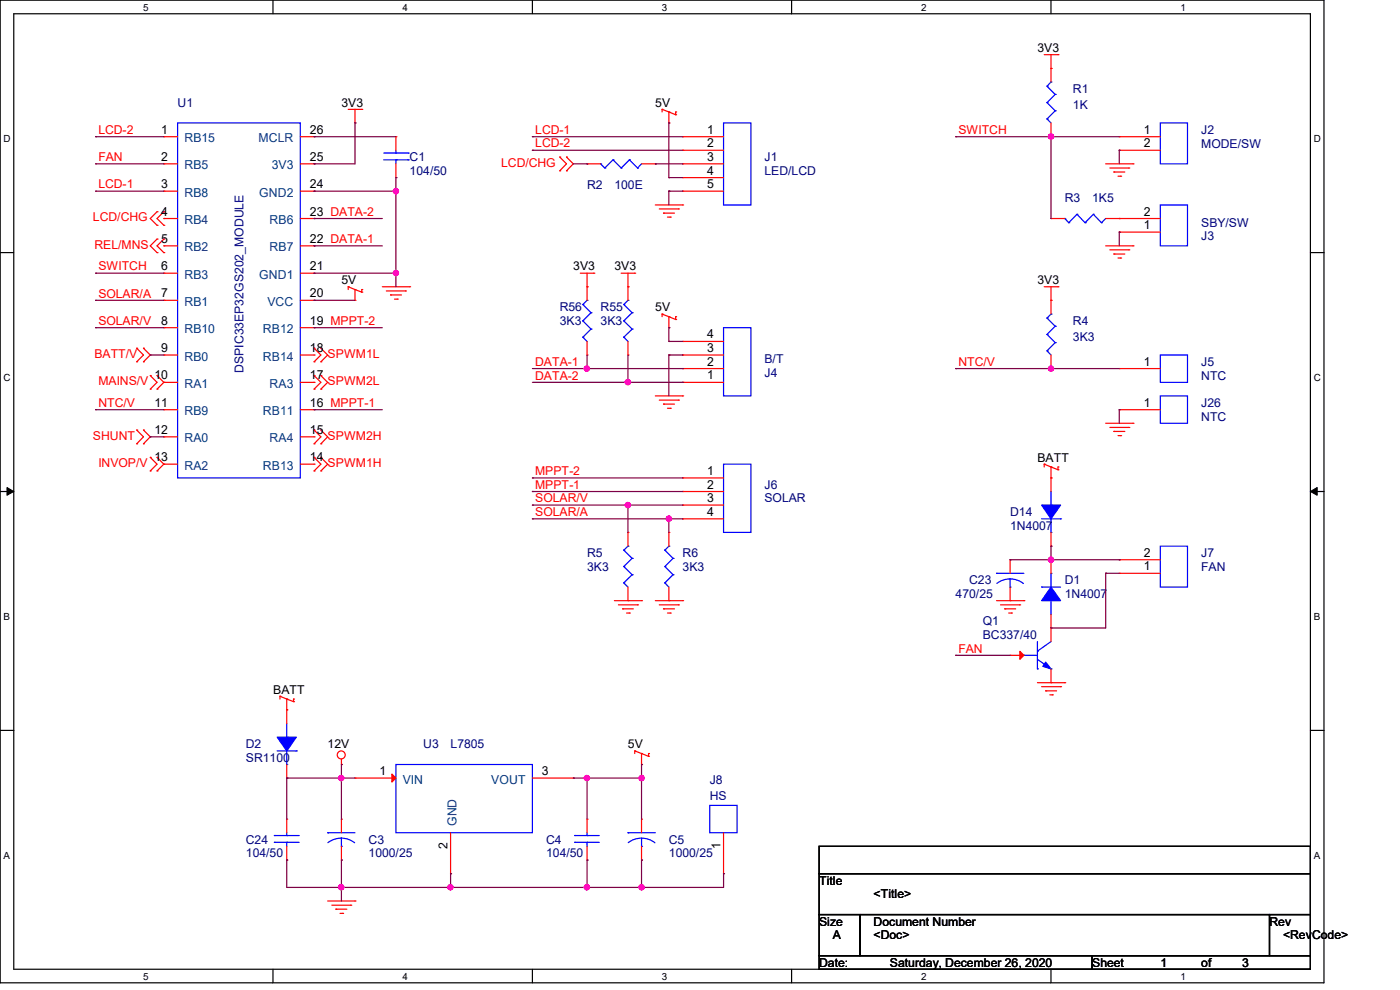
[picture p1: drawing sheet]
<svg xmlns="http://www.w3.org/2000/svg" width="297mm" height="210mm" viewBox="0 0 297 210" stroke-linecap="round" stroke-linejoin="round" font-family="sans-serif">
<path d="M0 0h280.9v208.5h-280.9zM2.9 2.9h275.1v202.7h-275.1z" fill="none" stroke="#000" stroke-width=".25"/>
<g fill="#fff">
<path d="M30.4 .3h1.1v2.4h-1.1z"/>
<path d="M30.4 205.9h1.1v2.3h-1.1z"/>
</g>
<path d="M57.9 0v2.9M57.9 205.6v2.9" fill="none" stroke="#000" stroke-width=".25"/>
<g fill="#fff">
<path d="M85.4 .3h1.1v2.4h-1.1z"/>
<path d="M85.4 205.9h1.1v2.3h-1.1z"/>
</g>
<path d="M112.9 0v2.9M112.9 205.6v2.9" fill="none" stroke="#000" stroke-width=".25"/>
<g fill="#fff">
<path d="M140.4 .3h1.2v2.4h-1.2z"/>
<path d="M140.4 205.9h1.2v2.3h-1.2z"/>
</g>
<path d="M167.9 0v2.9M167.9 205.6v2.9" fill="none" stroke="#000" stroke-width=".25"/>
<g fill="#fff">
<path d="M195.4 .3h1.2v2.4h-1.2z"/>
<path d="M195.4 205.9h1.2v2.3h-1.2z"/>
</g>
<path d="M223 0v2.9M223 205.6v2.9" fill="none" stroke="#000" stroke-width=".25"/>
<g fill="#fff">
<path d="M250.4 .3h1.2v2.4h-1.2z"/>
<path d="M250.4 205.9h1.2v2.3h-1.2z"/>
<path d="M.8 28.2h1.4v2.4h-1.4z"/>
<path d="M278.7 28.2h1.5v2.4h-1.5z"/>
<path d="M.8 78.9h1.4v2.3h-1.4z"/>
<path d="M278.7 78.9h1.5v2.3h-1.5z"/>
</g>
<path d="M0 53.6h2.9M278 53.6h2.9" fill="none" stroke="#000" stroke-width=".25"/>
<g fill="#fff">
<path d="M.8 129.6h1.3v2.3h-1.3z"/>
<path d="M278.7 129.6h1.4v2.3h-1.4z"/>
</g>
<path d="M0 104.3h2.9M278 104.3h2.9" fill="none" stroke="#000" stroke-width=".25"/>
<path d="M1.5 103.4l1.4 .9-1.4 .8zM278 104.3l1.4-.9v1.7z" fill="#000" stroke="#000" stroke-width=".21"/>
<g fill="#fff">
<path d="M.8 180.3h1.3v2.3h-1.3z"/>
<path d="M278.7 180.3h1.4v2.3h-1.4z"/>
</g>
<path d="M0 154.9h2.9M278 154.9h2.9M173.8 179.5h104.2v5.8h-104.2zM173.8 185.3h104.2v8.7h-104.2zM173.8 194h8.7v8.7h-8.7zM182.5 194h86.8v8.7h-86.8zM269.3 194h8.7v8.7h-8.7zM173.8 202.7h57.9v2.9h-57.9zM231.7 202.7h46.3v2.9h-46.3z" fill="none" stroke="#000" stroke-width=".25"/>
<g fill="none" stroke="#f00" stroke-width=".25">
<path d="M221.5 11.6h3M223 14.5h.1M223 11.6v5.8M224.5 11.6h.1M34.8 29h.1M34.8 34.8h.1M34.8 34.8h2.9M34.8 29h2.9M63.7 34.8h2.9M63.7 29h2.9M66.6 29h.1M66.6 34.8h.1"/>
<path d="M73.9 23.2h2.9M75.3 26.1h.1M75.3 23.2v2.9M76.8 23.2h.1M84 29h.1M84 37.7h.1M84 29v2.9M84 34.8v2.9M118.7 33.3h.1M118.7 36.2h.1M118.7 33.3l1.5 1.5-1.5 1.4M120.2 36.2h.1"/>
<path d="M120.2 33.3h.1M120.2 33.3l1.4 1.5-1.4 1.4M124.5 34.8h.1M124.5 34.8h2.9M136.1 34.8h2.9M139 34.8h.1M140.5 23.2h.1M140.5 23.2v.5M140.5 23.2l1.4 .5M141.9 23.7h.1M141.9 26.1h.1M141.9 23.7l1.4 .6"/>
<path d="M141.9 23.7v2.4M143.3 24.3h.1M143.3 23.7h.1M143.3 23.7v.6M144.8 29h.1M144.8 31.9h.1M144.8 34.8h.1M144.8 37.7h.1M144.8 34.8h8.7M144.8 29h8.7M144.8 31.9h8.7M144.8 37.7h8.7"/>
<path d="M223 29h.1M223 26.1v2.9M234.6 34.8h5.8M235.5 35.6h4M236.3 36.5h.1M236.3 36.5h2.3M237.2 37.4h.5M237.4 29h.1M237.4 31.9h.1M237.4 29h8.8M237.4 31.9h8.8M237.7 37.4h.1"/>
<path d="M239.5 35.6h.1M240.4 34.8h.1M33.3 50.7h.1M33.3 53.6h.1M33.3 44.9h.1M33.3 47.8h.1M33.3 50.7l-1.4 1.5 1.4 1.4M33.3 44.9l-1.4 1.5 1.4 1.4M34.8 50.7h.1M34.8 53.6h.1M34.8 44.9h.1M34.8 47.8h.1"/>
<path d="M34.8 40.6h.1M34.8 46.4h.1M34.8 52.2h.1M34.8 58h.1M34.8 52.2h2.9M34.8 58h2.9M34.8 50.7l-1.5 1.5 1.5 1.4M34.8 44.9l-1.5 1.5 1.5 1.4M34.8 40.6h2.9M34.8 46.4h2.9M63.7 52.2h2.9M63.7 58h2.9"/>
<path d="M63.7 40.6h2.9M63.7 46.4h2.9M66.6 40.6h.1M66.6 46.4h.1M66.6 52.2h.1M66.6 58h.1M123.1 58h2.9M124.5 58v5.7M126 58h.1M131.8 58h2.9M133.2 58v5.7M134.7 58h.1"/>
<path d="M139 43.5h5.8M139.9 44.3h4M140.8 45.2h.1M140.8 45.2h2.3M141.6 46.1h.6M142.2 46.1h.1M143.9 44.3h.1M144.8 43.5h.1M144.8 40.6h.1M144.8 40.6h8.7M223 46.4h.1M223 46.4h2.9"/>
<path d="M234.6 52.2h5.8M234.6 46.4h11.6M235.5 53h4M236.3 53.9h.1M236.3 53.9h2.3M237.2 54.7h.5M237.4 46.4h.1M237.4 49.2h.1M237.4 49.2h8.8M237.7 54.7h.1M239.5 53h.1M240.4 52.2h.1"/>
<path d="M29 73.9h.1M29 76.8h.1M29 73.9l1.4 1.4-1.4 1.5M30.4 76.8h.1M30.4 73.9h.1M30.4 73.9l1.5 1.4-1.5 1.5M31.9 79.7h.1M31.9 79.7l1.4 1.4-1.4 1.4M33.3 79.7h.1M33.3 79.7l1.5 1.4M34.8 63.7h.1M34.8 69.5h.1"/>
<path d="M34.8 75.3h.1M34.8 63.7h2.9M34.8 69.5h2.9M34.8 75.3h2.9M63.7 63.7h2.9M63.7 69.5h2.9M63.7 75.3h2.9M66.6 76.8h.1M66.6 73.9h.1M66.6 79.7h.1M66.6 63.7h.1M66.6 69.5h.1"/>
<path d="M66.6 75.3h.1M66.6 73.9l1.5 1.4-1.5 1.5M66.6 79.7l1.5 1.4-1.5 1.4M68.1 76.8h.1M68.1 73.9h.1M68.1 79.7h.1M68.1 73.9l1.4 1.4-1.4 1.5M68.1 79.7l1.4 1.4-1.4 1.4M73.9 60.8h.1M73.9 60.8v.6M73.9 60.8l1.4 .6M75.3 61.4h.1"/>
<path d="M75.3 63.7h.1M75.3 61.4l1.5 .6M75.3 61.4v2.3M76.8 62h.1M76.8 61.4h.1M76.8 61.4v.6M81.1 60.8h5.8M82 61.7h4M82.8 62.6h.1M82.8 62.6h2.4M83.7 63.5h.6M84.3 63.5h.1"/>
<path d="M86 61.7h.1M86.9 60.8h.1M124.5 60.8h.1M124.5 75.3h.1M124.5 72.4v2.9M133.2 60.8h.1M133.2 75.3h.1M133.2 72.4v2.9M140.5 66.6h.1M140.5 66.6v.6M140.5 66.6l1.4 .6M141.9 67.2h.1"/>
<path d="M141.9 69.5h.1M141.9 67.2v2.3M141.9 67.2l1.4 .6M143.3 67.8h.1M143.3 67.2h.1M143.3 67.2v.6M144.8 78.2h.1M144.8 75.3h.1M144.8 72.4h.1M144.8 75.3h8.7M144.8 78.2h8.7M144.8 72.4h8.7"/>
<path d="M221.5 60.8h3M223 63.7h.1M223 78.2h.1M223 60.8v5.8M223 75.3v2.9M224.5 60.8h.1M237.4 78.2h.1M237.4 78.2h8.8M29 91.2h.1M29 94.1h.1M29 91.2l1.4 1.5-1.4 1.4M30.4 94.1h.1"/>
<path d="M30.4 91.2h.1M30.4 91.2l1.5 1.5-1.5 1.4M31.9 82.5h.1M31.9 97h.1M31.9 99.9h.1M31.9 97l1.4 1.5-1.4 1.4M33.3 82.5h.1M33.3 99.9h.1M33.3 97h.1M33.3 97l1.5 1.5M34.8 81.1h.1M34.8 86.9h.1"/>
<path d="M34.8 92.7h.1M34.8 98.5h.1M34.8 81.1l-1.5 1.4M34.8 98.5l-1.5 1.4M34.8 81.1h2.9M34.8 86.9h2.9M34.8 92.7h2.9M34.8 98.5h2.9M63.7 81.1h2.9M63.7 86.9h2.9M63.7 92.7h2.9M63.7 98.5h2.9"/>
<path d="M66.6 94.1h.1M66.6 91.2h.1M66.6 99.9h.1M66.6 97h.1M66.6 82.5h.1M66.6 81.1h.1M66.6 86.9h.1M66.6 92.7h.1M66.6 98.5h.1M66.6 91.2l1.5 1.5-1.5 1.4M66.6 97l1.5 1.5-1.5 1.4M68.1 94.1h.1"/>
<path d="M68.1 91.2h.1M68.1 99.9h.1M68.1 97h.1M68.1 82.5h.1M68.1 91.2l1.4 1.5-1.4 1.4M68.1 97l1.4 1.5-1.4 1.4M139 84h5.8M139.9 84.9h4M140.8 85.7h.1M140.8 85.7h2.3M141.6 86.6h.6M142.2 86.6h.1"/>
<path d="M143.9 84.9h.1M144.8 84h.1M144.8 81.1h.1M144.8 81.1h8.7M221.5 98.5h.1M221.5 98.5v.6M221.5 98.5l1.5 .6M223 99.1h.1M223 99.1v5.2M223 99.1l1.5 .6M224.5 99.7h.1M224.5 99.1h.1"/>
<path d="M224.5 99.1v.6M234.6 89.8h5.8M235.5 90.7h4M236.3 91.5h.1M236.3 91.5h2.3M237.2 92.4h.5M237.4 86.9h.1M237.4 86.9h8.8M237.7 92.4h.1M239.5 90.7h.1M240.4 89.8h.1M133.2 112.9h.1"/>
<path d="M133.2 112.9v3M141.9 112.9h.1M141.9 112.9v3M144.8 101.4h.1M144.8 104.3h.1M144.8 107.1h.1M144.8 110.1h.1M144.8 101.4h8.7M144.8 104.3h8.7M144.8 107.1h8.7M144.8 110.1h8.7M214.3 118.7h.1"/>
<path d="M214.3 118.7v2.9M223 101.4h.1M223 115.9h.1M223 118.7h.1M223 112.9v3M223 118.7v2.9M237.4 118.7h.1M237.4 118.7h8.8M130.3 127.4h5.8M131.2 128.3h4.1M132.1 129.2h.1M132.1 129.2h2.3"/>
<path d="M132.9 130h.6M133.2 127.4h.1M133.2 124.5v2.9M133.5 130h.1M135.3 128.3h.1M136.1 127.4h.1M139 127.4h5.8M139.9 128.3h4M140.8 129.2h.1M140.8 129.2h2.3M141.6 130h.6M141.9 127.4h.1"/>
<path d="M141.9 124.5v2.9M142.2 130h.1M143.9 128.3h.1M144.8 127.4h.1M211.4 127.4h5.8M212.3 128.3h4M213.1 129.2h.1M213.1 129.2h2.4M214 130h.6M214.3 139h.1M214.3 127.4h.1M214.3 139h2.9"/>
<path d="M214.3 124.5v2.9M214.6 130h.1M216.3 128.3h.1M217.2 127.4h.1M223 133.2h.1M223 130.3v5.8M237.4 121.6h.1M237.4 121.6h8.8M59.4 147.7h.1M59.4 147.7v.6M59.4 147.7l1.4 .6M60.8 148.3h.1"/>
<path d="M60.8 150.6h.1M60.8 148.3l1.5 .5M60.8 148.3v5.2M62.3 148.8h.1M62.3 148.3h.1M62.3 148.3v.5M134.7 159.3h.1M134.7 159.3v.6M134.7 159.3l1.4 .6M136.1 159.9h.1M136.1 159.9l1.5 .5M136.1 159.9v2.3"/>
<path d="M137.6 159.9h.1M137.6 159.9v.5M220.1 144.8h5.8M221 145.7h4M221.8 146.6h.1M221.8 146.6h2.4M222.7 147.4h.6M223 144.8h.1M223 141.9v2.9M223.3 147.4h.1M225 145.7h.1M225.9 144.8h.1"/>
<path d="M60.8 173.8h.1M60.8 165.1h.1M60.8 162.2v2.9M60.8 173.8v2.9M60.8 179.5v3M72.4 162.2h.1M72.4 173.8h.1M72.4 161v1.2M72.4 173.8v2.9M72.4 179.5v3M75.3 165.1h.1M75.3 165.1h8.7"/>
<path d="M95.6 176.7v8.6M112.9 165.1h8.7M121.6 165.1h.1M124.5 173.8h.1M124.5 173.8v2.9M124.5 179.5v3M136.1 162.2h.1M136.1 173.8h.1M136.1 173.8v2.9M136.1 179.5v3M137.6 160.4h.1M153.5 176.7v8.6"/>
<path d="M60.8 182.5h.1M69.5 191.1h5.8M70.4 192h4M71.2 192.9h.1M71.2 192.9h2.4M72.1 193.8h.6M72.4 182.5h.1M72.7 193.8h.1M74.4 192h.1M75.3 191.1h.1M95.6 185.3h.1M124.5 182.5h.1"/>
<path d="M136.1 182.5h.1M153.5 185.3h.1"/>
<circle cx="72.4" cy="160.1" r=".85"/>
</g>
<g fill="none" stroke="#00f" stroke-width=".25">
<path d="M222.1 18.3h.1M222.1 18.3l1.8 1.7M223 17.4h.1M223 17.4l-.9 .9M37.7 26.1h26v75.3h-26zM81.4 33.9h5.2M81.4 32.5h5.2M84 32.5h.1M84 33.9h.1M84 31.9v.6M84 33.9v.9M86.6 33.9h.1"/>
<path d="M86.6 32.5h.1M127.4 34.8h.1M127.4 34.8l.9 .8M128.3 35.6h.1M130 33.9h.1M130 33.9l1.8 1.7M130 33.9l-1.7 1.7M131.8 35.6h.1M133.5 33.9h.1M133.5 33.9l1.8 1.7M133.5 33.9l-1.7 1.7M135.3 35.6h.1"/>
<path d="M136.1 34.8l-.8 .8M153.5 26.1h5.8v17.4h-5.8zM222.1 25.2h.1M222.1 21.8h.1M222.1 25.2l.9 .9M222.1 21.8l1.8 1.7M223.9 23.5h.1M223.9 20h.1M223.9 23.5l-1.8 1.7M223.9 20l-1.8 1.8M246.2 26.1h5.7v8.7h-5.7zM225.9 46.4h.1"/>
<path d="M225.9 46.4l.8 .8M226.7 47.2h.1M228.5 45.5h.1M228.5 45.5l1.7 1.7M228.5 45.5l-1.8 1.7M230.2 47.2h.1M231.9 45.5h.1M231.9 45.5l1.8 1.7M231.9 45.5l-1.7 1.7M233.7 47.2h.1M234.6 46.4l-.9 .8M246.2 43.5h5.7v8.7h-5.7z"/>
<path d="M123.7 71.5h.1M123.7 68.1h.1M123.7 64.6h.1M123.7 71.5l.8 .9M123.7 68.1l1.7 1.7M123.7 64.6l1.7 1.7M124.5 63.7h.1M124.5 63.7l-.8 .9M125.4 69.8h.1M125.4 66.3h.1M125.4 69.8l-1.7 1.7M125.4 66.3l-1.7 1.8"/>
<path d="M132.3 71.5h.1M132.3 68.1h.1M132.3 64.6h.1M132.3 71.5l.9 .9M132.3 68.1l1.8 1.7M132.3 64.6l1.8 1.7M133.2 63.7h.1M133.2 63.7l-.9 .9M134.1 69.8h.1M134.1 66.3h.1M134.1 69.8l-1.8 1.7M134.1 66.3l-1.8 1.8"/>
<path d="M153.5 69.5h5.8v14.5h-5.8zM222.1 74.4h.1M222.1 71h.1M222.1 67.5h.1M222.1 74.4l.9 .9M222.1 71l1.8 1.7M222.1 67.5l1.8 1.7M223 66.6h.1M223 66.6l-.9 .9M223.9 72.7h.1M223.9 69.2h.1M223.9 72.7l-1.8 1.7"/>
<path d="M223.9 69.2l-1.8 1.8M246.2 75.3h5.7v5.8h-5.7zM153.5 98.5h5.8v14.4h-5.8zM246.2 84h5.7v5.8h-5.7zM132.3 116.7h.1M132.3 116.7l1.8 1.7M133.2 115.9h.1M133.2 115.9l-.9 .8M134.1 118.4h.1M134.1 118.4l-1.8 1.8M141.1 116.7h.1M141.1 116.7l1.7 1.7"/>
<path d="M141.9 115.9h.1M141.9 115.9l-.8 .8M142.8 118.4h.1M142.8 118.4l-1.7 1.8M221 110.1h4M223 107.1h.1M223 112.9h.1M223 104.3v2.8M223 110.1v2.8M225 110.1h.1M246.2 115.9h5.7v8.6h-5.7zM132.3 123.7h.1"/>
<path d="M132.3 120.2h.1M132.3 123.7l.9 .8M132.3 120.2l1.8 1.7M134.1 121.9h.1M134.1 121.9l-1.8 1.8M141.1 123.7h.1M141.1 120.2h.1M141.1 123.7l.8 .8M141.1 120.2l1.7 1.7M142.8 121.9h.1M142.8 121.9l-1.7 1.8M211.4 121.6h.1"/>
<path d="M211.4 121.6h5.8M214.3 124.5h.1M214.3 122.8l-1.5 .3-1.3 .7M214.3 122.8l1.5 .3 1.3 .7M214.3 122.8v1.7M217.2 139h.1M217.2 139h2.9M220.1 138.1h.1M220.1 139.9l2.9 2M220.1 136.1v5.8M221 124.5h.1M221 124.5h4"/>
<path d="M223 127.4h.1M223 121.6h.1M223 136.1l-2.9 2M223 121.6v2.9M223 127.4v2.9M58.8 159.3h4.1M60.8 156.4h.1M60.8 153.5v2.9M60.8 159.3v2.9M62.9 159.3h.1M220.1 141.9h.1M223 141.9h.1"/>
<path d="M58.2 178.7h.1M58.2 177.2h.1M58.2 178.7h5.3M58.2 177.2h5.3M60.8 177.2h.1M60.8 178.7h.1M60.8 162.2h.1M60.8 176.7v.5M60.8 178.7v.8M69.5 176.7h.1M69.5 176.7h5.8M72.4 179.5h.1"/>
<path d="M72.4 177.8l-1.5 .2-1.3 .8M72.4 177.8l1.5 .3 1.3 .7M72.4 177.8v1.7M84 162.2h28.9v14.5h-28.9zM121.9 178.7h.1M121.9 177.2h.1M121.9 178.7h5.2M121.9 177.2h5.2M124.5 177.2h.1M124.5 178.7h.1M124.5 176.7v.5M124.5 178.7v.8"/>
<path d="M133.2 176.7h.1M133.2 176.7h5.8M136.1 179.5h.1M136.1 177.8l-1.5 .2-1.3 .8M136.1 177.8l1.5 .3 1.3 .7M136.1 177.8v1.7M150.6 170.9h5.8v5.8h-5.8z"/>
</g>
<g fill="#00f" stroke="#00f" stroke-width=".25">
<path d="M221.8 140.5l1.2 1.4-1.8-.5z"/>
<path d="M221 107.1h4l-2 3z" fill-rule="evenodd"/>
<path d="M58.8 156.4h4.1l-2.1 2.9z" fill-rule="evenodd"/>
<path d="M223 124.5l2 2.9h-4z" fill-rule="evenodd"/>
</g>
<g fill="#f00" stroke="#f00" stroke-width=".25">
<path d="M216.4 138.2l.8 .8-.8 .9z"/>
<path d="M83.1 164.2l.9 .9-.9 .8z"/>
</g>
<g fill="none" stroke="#800040" stroke-width=".25">
<path d="M20.3 29h.1M20.3 34.8h.1M20.3 29h14.5M20.3 34.8h14.5M66.6 29h.1M66.6 34.8h.1M66.6 29h17.4M75.3 26.1h.1M75.3 26.1v8.7h-8.7M84 37.7h.1M84 37.7v23.1M112.9 29h.1"/>
<path d="M112.9 31.9h.1M112.9 29h31.9M112.9 31.9h31.9M121.6 34.8h2.9M124.5 34.8h.1M139 34.8h.1M139 34.8h5.8M141.9 26.1h.1M141.9 37.7h.1M141.9 26.1v11.6M141.9 37.7h2.9M202.7 29h.1"/>
<path d="M202.7 29h34.7M223 29h.1M223 29v17.4M237.4 31.9h.1M237.4 31.9v2.9M20.3 58h.1M20.3 40.6h.1M20.3 40.6h14.5M20.3 58h14.5M66.6 40.6h.1M66.6 58h.1M66.6 46.4h.1"/>
<path d="M66.6 52.2h.1M66.6 40.6h17.4M66.6 58h17.4M66.6 46.4h14.5M66.6 52.2h14.5M84 58h.1M84 40.6h.1M141.9 40.6h.1M141.9 40.6v2.9M141.9 40.6h2.9M237.4 49.2h.1M237.4 49.2v3"/>
<path d="M20.3 69.5h.1M20.3 63.7h.1M20.3 63.7h14.5M20.3 69.5h14.5M31.9 75.3h.1M31.9 75.3h2.9M66.6 63.7h.1M66.6 69.5h.1M66.6 63.7h8.7M66.6 69.5h14.5M112.9 78.2h31.9M124.5 78.2h.1"/>
<path d="M124.5 75.3v2.9M133.2 75.3v5.8M141.9 72.4h.1M141.9 75.3h.1M141.9 69.5h.1M141.9 69.5v2.9M141.9 75.3v8.7M141.9 75.3h2.9M141.9 72.4h2.9M144.8 78.2h.1M202.7 78.2h.1M202.7 78.2h34.7"/>
<path d="M223 78.2h.1M20.3 86.9h.1M20.3 86.9h14.5M31.9 92.7h.1M31.9 92.7h2.9M66.6 86.9h.1M66.6 86.9h14.5M112.9 81.1h31.9M133.2 81.1h.1M144.8 81.1h.1M237.4 86.9h.1M237.4 86.9v2.9"/>
<path d="M112.9 104.3h.1M112.9 107.1h.1M112.9 110.1h.1M112.9 101.4h.1M112.9 107.1h31.9M112.9 110.1h31.9M112.9 104.3h31.9M112.9 101.4h31.9M133.2 107.1h.1M133.2 107.1v5.8M141.9 110.1h.1M141.9 110.1v2.8"/>
<path d="M214.3 118.7h.1M214.3 118.7h23.1M223 115.9h.1M223 115.9v2.8M237.4 118.7h.1M202.7 139h.1M202.7 139h11.6M223 133.2h.1M234.6 121.6h.1M234.6 121.6v11.6h-11.6M234.6 121.6h2.8M60.8 165.1h.1"/>
<path d="M60.8 165.1h14.5M60.8 165.1v8.7M72.4 162.2h.1M72.4 165.1h.1M72.4 162.2v11.6M121.6 165.1h.1M121.6 165.1h14.5M124.5 165.1h.1M124.5 165.1v8.7M136.1 162.2h.1M136.1 165.1h.1M136.1 162.2v11.6"/>
<path d="M60.8 182.5h.1M60.8 182.5v5.8h92.7v-3M72.4 182.5h.1M72.4 188.3h.1M72.4 182.5v8.6M95.6 185.3h.1M95.6 185.3v3M124.5 182.5h.1M124.5 188.3h.1M124.5 182.5v5.8M136.1 188.3h.1M136.1 182.5h.1"/>
<path d="M136.1 182.5v5.8M153.5 185.3h.1"/>
</g>
<g fill="#f0f" stroke="#f0f" stroke-width=".25">
<circle cx="133.2" cy="107.1" r=".56"/>
<circle cx="141.9" cy="110" r=".55"/>
<circle cx="84" cy="57.9" r=".55"/>
<circle cx="84" cy="40.6" r=".55"/>
<circle cx="223" cy="118.7" r=".55"/>
<circle cx="136.1" cy="165.1" r=".55"/>
<circle cx="72.4" cy="165.1" r=".55"/>
<circle cx="124.5" cy="165.1" r=".55"/>
<circle cx="95.5" cy="188.2" r=".55"/>
<circle cx="72.4" cy="188.2" r=".55"/>
<circle cx="124.5" cy="188.2" r=".55"/>
<circle cx="136.1" cy="188.2" r=".55"/>
<circle cx="223" cy="29" r=".55"/>
<circle cx="223" cy="78.2" r=".55"/>
<circle cx="124.5" cy="78.2" r=".55"/>
<circle cx="133.2" cy="81.1" r=".56"/>
</g>
<g font-size="2.6">
<text x="220.1" y="11">3V3</text>
<text x="72.4" y="22.6">3V3</text>
<text x="139" y="22.6">5V</text>
<text x="34.2" y="28.4">1</text>
<text x="65.7" y="28.4">26</text>
<text x="150" y="28.4">1</text>
<text x="242.7" y="28.4">1</text>
<text x="34.2" y="34.1">2</text>
<text x="65.7" y="34.1">25</text>
<text x="150" y="31.2">2</text>
<text x="150" y="34.1">3</text>
<text x="242.7" y="31.2">2</text>
<text x="34.2" y="39.9">3</text>
<text x="65.7" y="39.9">24</text>
<text x="150" y="37">4</text>
<text x="150" y="39.9">5</text>
<text x="34.2" y="45.7">4</text>
<text x="65.7" y="45.7">23 DATA-2</text>
<text x="242.7" y="45.7">2</text>
<text x="34.2" y="51.5">5</text>
<text x="65.7" y="51.5">22 DATA-1</text>
<text x="242.7" y="48.6">1</text>
<text x="34.2" y="57.3">6</text>
<text x="65.7" y="57.3">21</text>
<text x="121.6" y="57.4">3V3</text>
<text x="130.3" y="57.4">3V3</text>
<text x="34.2" y="63.1">7</text>
<text x="65.7" y="63.1">20</text>
<text x="72.4" y="60.3">5V</text>
<text x="220.1" y="60.3">3V3</text>
<text x="34.2" y="68.9">8</text>
<text x="65.7" y="68.9">19 MPPT-2</text>
<text x="139" y="66">5V</text>
<text x="150" y="71.8">4</text>
<text x="34.2" y="74.7">9</text>
<text x="65.7" y="74.7">18</text>
<text x="150" y="77.6">2</text>
<text x="150" y="74.7">3</text>
<text x="242.7" y="77.6">1</text>
<text x="32.8" y="80.5">10</text>
<text x="65.7" y="80.5">17</text>
<text x="150" y="80.5">1</text>
<text x="32.8" y="86.3">11</text>
<text x="65.7" y="86.3">16 MPPT-1</text>
<text x="242.7" y="86.3">1</text>
<text x="32.8" y="92">12</text>
<text x="65.7" y="92">15</text>
<text x="32.8" y="97.8">13</text>
<text x="65.7" y="97.8">14</text>
<text x="150" y="100.8">1</text>
<text x="220.1" y="97.9">BATT</text>
<text x="150" y="103.6">2</text>
<text x="150" y="106.5">3</text>
<text x="150" y="109.4">4</text>
<text x="242.7" y="118.1">2</text>
<text x="242.7" y="121">1</text>
<text x="58" y="147.1">BATT</text>
<text x="69.5" y="158.7">12V</text>
<text x="133.2" y="158.7">5V</text>
<text x="80.5" y="164.4">1</text>
<text x="115" y="164.4">3</text>
<text x="95" y="180.1" transform="rotate(-90 95 180.1)">2</text>
<text x="152.9" y="180.1" transform="rotate(-90 152.9 180.1)">1</text>
<text x="173.8" y="187.7">Title</text>
<text x="185.3" y="190.6">&lt;Title&gt;</text>
<text x="173.8" y="196.3">Size</text>
<text x="185.3" y="196.3">Document Number</text>
<text x="269.3" y="196.3">Rev</text>
<text x="176.7" y="199.3">A</text>
<text x="185.3" y="199.3">&lt;Doc&gt;</text>
<text x="272.2" y="199.3">&lt;RevCode&gt;</text>
<text x="173.8" y="205.1">Date:</text>
<text x="188.8" y="205.1">Saturday, December 26, 2020</text>
<text x="231.7" y="205.1">Sheet</text>
<text x="246.2" y="205.1">1</text>
<text x="254.8" y="205.1">of</text>
<text x="263.5" y="205.1">3</text>
</g>
<g font-size="2.6" fill="#000080">
<text x="37.7" y="22.6">U1</text>
<text x="227.6" y="19.7">R1</text>
<text x="227.6" y="23.2">1K</text>
<text x="254.8" y="28.4">J2</text>
<text x="86.9" y="34.2">C1</text>
<text x="162.2" y="34.2">J1</text>
<text x="254.8" y="31.3">MODE/SW</text>
<text x="86.9" y="37.1">104/50</text>
<text x="124.5" y="40">R2</text>
<text x="130.3" y="40">100E</text>
<text x="162.2" y="37.1">LED/LCD</text>
<text x="225.9" y="42.9">R3</text>
<text x="231.7" y="42.9">1K5</text>
<text x="254.8" y="51">J3</text>
<text x="254.8" y="48.1">SBY/SW</text>
<text x="118.7" y="66">R56</text>
<text x="118.7" y="69">3K3</text>
<text x="127.4" y="66">R55</text>
<text x="127.4" y="69">3K3</text>
<text x="227.6" y="69">R4</text>
<text x="162.2" y="77">B/T</text>
<text x="227.6" y="72.4">3K3</text>
<text x="254.8" y="77.6">J5</text>
<text x="51.6" y="79.1" transform="rotate(-90 51.6 79.1)">DSPIC33EP32GS202_MODULE</text>
<text x="162.2" y="80">J4</text>
<text x="254.8" y="80.5">NTC</text>
<text x="254.8" y="86.3">J26</text>
<text x="254.8" y="89.2">NTC</text>
<text x="162.2" y="103.7">J6</text>
<text x="162.2" y="106.6">SOLAR</text>
<text x="214.3" y="109.5">D14</text>
<text x="214.3" y="112.4">1N4007</text>
<text x="124.5" y="118.2">R5</text>
<text x="144.8" y="118.2">R6</text>
<text x="254.8" y="118.2">J7</text>
<text x="124.5" y="121.1">3K3</text>
<text x="144.8" y="121.1">3K3</text>
<text x="205.6" y="124">C23</text>
<text x="225.9" y="124">D1</text>
<text x="254.8" y="121.1">FAN</text>
<text x="202.7" y="126.9">470/25</text>
<text x="225.9" y="126.9">1N4007</text>
<text x="208.5" y="132.7">Q1</text>
<text x="208.5" y="135.6">BC337/40</text>
<text x="52.2" y="158.7">D2</text>
<text x="52.2" y="161.6">SR1100</text>
<text x="89.8" y="158.7">U3</text>
<text x="95.6" y="158.7">L7805</text>
<text x="150.6" y="166.2">J8</text>
<text x="150.6" y="169.7">HS</text>
<text x="52.2" y="179">C24</text>
<text x="78.2" y="179">C3</text>
<text x="115.9" y="179">C4</text>
<text x="141.9" y="179">C5</text>
<text x="52.2" y="181.9">104/50</text>
<text x="78.2" y="181.9">1000/25</text>
<text x="115.9" y="181.9">104/50</text>
<text x="141.9" y="181.9">1000/25</text>
</g>
<g font-size="2.6" fill="#f00">
<text x="20.9" y="28.4">LCD-2</text>
<text x="113.5" y="28.4">LCD-1</text>
<text x="203.3" y="28.4">SWITCH</text>
<text x="20.9" y="34.2">FAN</text>
<text x="106.3" y="35.3">LCD/CHG</text>
<text x="113.5" y="31.3">LCD-2</text>
<text x="20.9" y="40">LCD-1</text>
<text x="19.7" y="46.9">LCD/CHG</text>
<text x="20" y="52.7">REL/MNS</text>
<text x="20.9" y="57.4">SWITCH</text>
<text x="20.9" y="63.1">SOLAR/A</text>
<text x="20.9" y="68.9">SOLAR/V</text>
<text x="20" y="75.9">BATT/V</text>
<text x="69.5" y="75.9">SPWM1L</text>
<text x="113.5" y="77.6">DATA-1</text>
<text x="203.3" y="77.6">NTC/V</text>
<text x="20.9" y="81.7">MAINS/V</text>
<text x="69.5" y="81.7">SPWM2L</text>
<text x="113.5" y="80.5">DATA-2</text>
<text x="20.9" y="86.3">NTC/V</text>
<text x="19.7" y="93.3">SHUNT</text>
<text x="69.5" y="93.3">SPWM2H</text>
<text x="20.9" y="99.1">INVOP/V</text>
<text x="69.5" y="99.1">SPWM1H</text>
<text x="113.5" y="100.8">MPPT-2</text>
<text x="113.5" y="103.7">MPPT-1</text>
<text x="113.5" y="106.6">SOLAR/V</text>
<text x="113.5" y="109.5">SOLAR/A</text>
<text x="203.3" y="138.4">FAN</text>
</g>
<g font-size="2.6" fill="#004080">
<text x="39.1" y="30.2">RB15</text>
<text x="39.1" y="35.9">RB5</text>
<text x="54.9" y="30.2">MCLR</text>
<text x="57.7" y="35.9">3V3</text>
<text x="39.1" y="41.7">RB8</text>
<text x="55" y="41.7">GND2</text>
<text x="39.1" y="47.5">RB4</text>
<text x="57.2" y="47.5">RB6</text>
<text x="39.1" y="53.3">RB2</text>
<text x="57.2" y="53.3">RB7</text>
<text x="39.1" y="59.1">RB3</text>
<text x="55" y="59.1">GND1</text>
<text x="39.1" y="64.9">RB1</text>
<text x="56.7" y="64.9">VCC</text>
<text x="39.1" y="70.7">RB10</text>
<text x="55.8" y="70.7">RB12</text>
<text x="39.1" y="76.5">RB0</text>
<text x="55.8" y="76.5">RB14</text>
<text x="39.1" y="82.3">RA1</text>
<text x="57.2" y="82.3">RA3</text>
<text x="39.1" y="88.1">RB9</text>
<text x="55.8" y="88.1">RB11</text>
<text x="39.1" y="93.9">RA0</text>
<text x="57.2" y="93.9">RA4</text>
<text x="39.1" y="99.7">RA2</text>
<text x="55.8" y="99.7">RB13</text>
<text x="85.4" y="166.2">VIN</text>
<text x="104.2" y="166.2">VOUT</text>
<text x="96.8" y="175.2" transform="rotate(-90 96.8 175.2)">GND</text>
</g>
<g font-size="2.1">
<text x="30.4" y="2.2">5</text>
<text x="85.4" y="2.2">4</text>
<text x="140.4" y="2.2">3</text>
<text x="195.4" y="2.2">2</text>
<text x="250.4" y="2.2">1</text>
<text x=".8" y="30.1">D</text>
<text x="278.7" y="30.1">D</text>
<text x=".8" y="80.8">C</text>
<text x="278.7" y="80.8">C</text>
<text x=".8" y="131.5">B</text>
<text x="278.7" y="131.5">B</text>
<text x=".8" y="182.2">A</text>
<text x="278.7" y="182.2">A</text>
<text x="30.4" y="207.8">5</text>
<text x="85.4" y="207.8">4</text>
<text x="140.4" y="207.8">3</text>
<text x="195.4" y="207.8">2</text>
<text x="250.4" y="207.8">1</text>
</g>
</svg>
